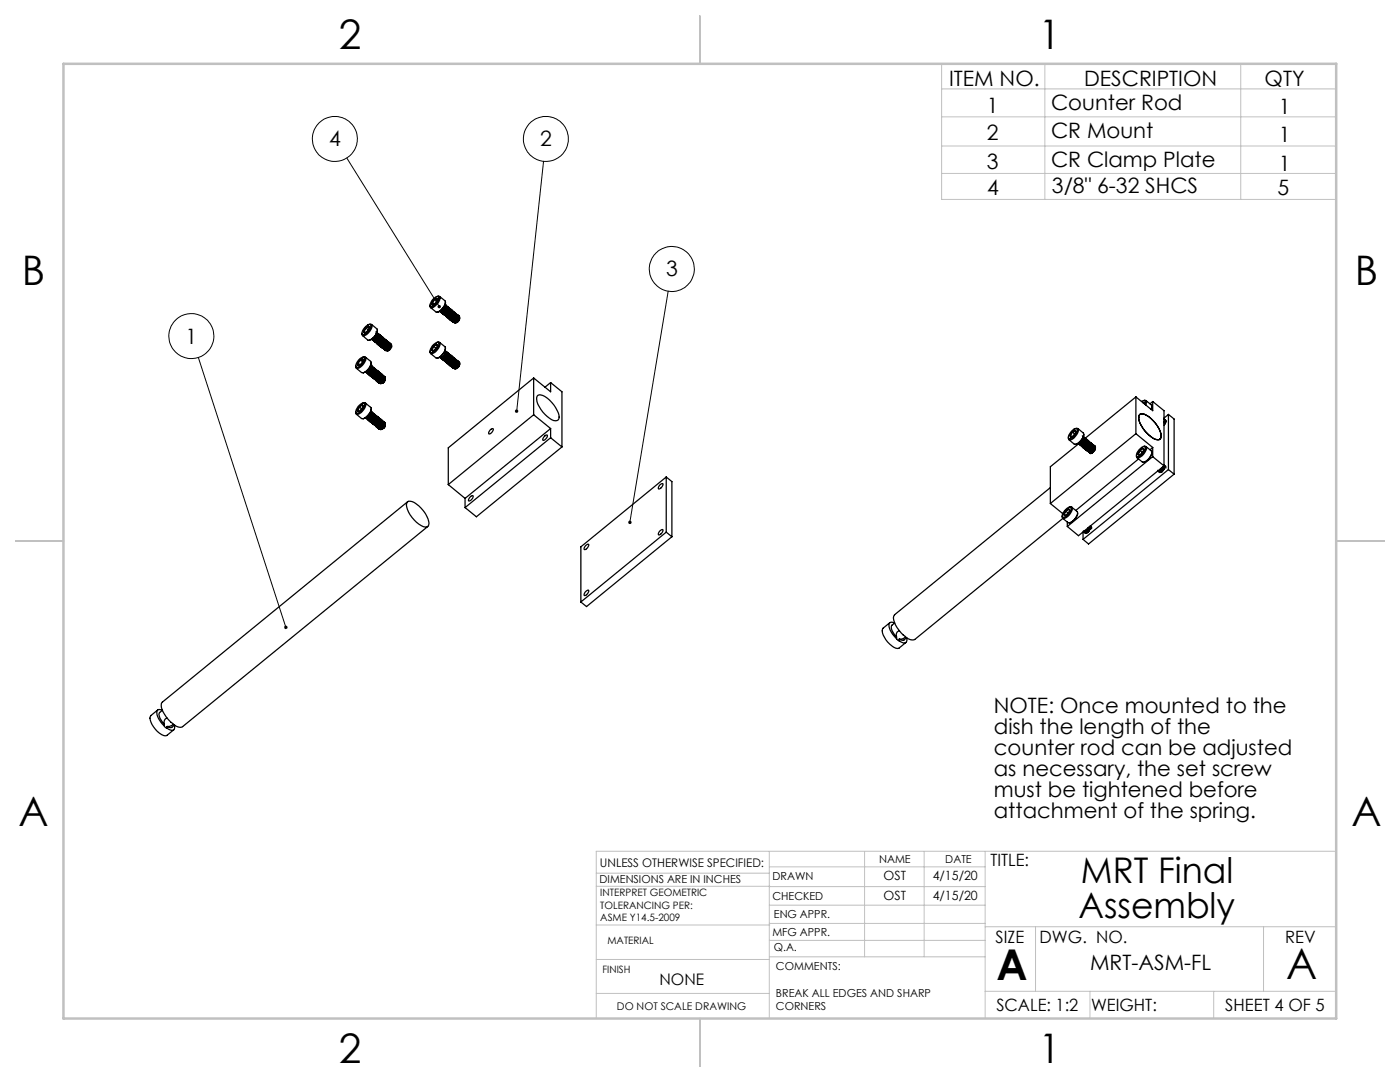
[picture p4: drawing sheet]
<svg xmlns="http://www.w3.org/2000/svg" width="279mm" height="216mm" viewBox="0 0 279 216" stroke-linecap="round" stroke-linejoin="round" font-family="sans-serif">
<g fill="none" stroke="#000" stroke-width=".2">
<path d="M69.2 31.5l18.5 29.7M108.5 32.2l-5.4 49.9M133.3 58.1l-7.6 46.1M39.6 71.3l17.4 53.9"/>
<circle cx="66.8" cy="27.7" r="4.5"/>
<circle cx="108.9" cy="27.7" r="4.5"/>
<circle cx="134.1" cy="53.7" r="4.5"/>
<circle cx="38.2" cy="67.1" r="4.5"/>
</g>
<g fill="none" stroke="#c0c0c0" stroke-width=".2">
<path d="M137.6 12.7h129.1v27.1h-78.8v-27.1M187.9 17.7h78.8M208.5 12.7v27.1M247.6 12.7v27.1M187.9 23.3h78.8M187.9 29.1h78.8M187.9 34.6h78.8M266.7 41.3v5.7M266.7 52.7v5.7M119 174.2h34.5M119 176.8h34.6M153.5 169.9v33.3"/>
<path d="M153.5 176.9h43.1M153.5 173h43.1M172.5 169.9v21M184.4 169.9v21M196.6 169.9v33.3M266.7 169.9h-147.7v33.3M119 198.2h34.5M119 191.5h34.5M119 184.6h34.6M153.5 180.6h43.1M153.5 184.3h43.1M153.5 187.6h43.1"/>
<path d="M153.6 190.9h43M196.6 197.8h70.1M196.6 184.9h70.1M206.7 184.9v12.9M217.5 197.8v5.4M242.2 197.8v5.4M252.2 184.9v12.9"/>
</g>
<path d="M139.7 3.2v9.5M3.1 107.9h9.6M266.7 107.9h9.5M139.7 203.2v9.6" fill="none" stroke="#c0c0c0" stroke-width=".25"/>
<path d="M12.7 12.7h254v190.5h-254z" fill="none" stroke="#c0c0c0" stroke-width=".5"/>
<path d="M56.8 125a.34 .34 0 0 0 0 .4 .34 .34 0 0 0 .3 .1l-.1-.3 .1 .3a.35 .35 0 0 0 .2-.5 .35 .35 0 0 0-.5 0zM102.8 81.9a.34 .34 0 0 0 .3 .5v-.3v.3a.34 .34 0 0 0 .3-.5 .34 .34 0 0 0-.6 0zM125.6 103.9l-.1 .1a.32 .32 0 0 0-.1 .3 .32 .32 0 0 0 .3 .3v-.4v.4a.34 .34 0 0 0 .3-.4 .34 .34 0 0 0-.4-.3zM87.4 61a.33 .33 0 0 0 0 .4 .33 .33 0 0 0 .4 .1l-.1-.3 .1 .3 .1-.2a.33 .33 0 0 0-.1-.4 .33 .33 0 0 0-.4 .1z" fill="#000"/>
<g fill="none" stroke="#000" stroke-width=".25">
<path d="M86.4 59.7a.92 .92 0 0 1 1.2-.4 1.93 1.93 0 0 1-1.7 1.8 1.18 1.18 0 0 1 .5-1.4zM86.7 59.7l-.4 .6M86.7 59.7l-.1 .3-.3 .3M86.7 59.7l.5 .3M87.2 59.5v.5M87.2 59.5l-.5 .2M87.2 59.5l.1 .3M87.2 59.2l.5-.1a1.62 1.62 0 0 1-1 2 .62 .62 0 0 1-.9 .2v-.4M87.7 59.2l1.1 .8a2.15 2.15 0 0 1-1.6 2.3l-1.3-.9M71.4 72.4v.5M71.4 72.9h.2M71.4 72.4l.4 .4"/>
<path d="M71.5 71.9l.3-.3a.73 .73 0 0 1 .9-.3 2.15 2.15 0 0 1-1.4 2l-.2-.1a1.17 1.17 0 0 1 .4-1.3zM71.9 71.8l-.5 .6M71.9 71.8l-.1 .3-.4 .3M71.9 71.8l.5 .3M72.4 71.6a1.09 1.09 0 0 1-1 1.3M72.4 71.6l-.5 .2M72.4 71.6l.1 .3M72.4 71.3h.6a2.27 2.27 0 0 1-1.8 2.2l-.2-.1v-.4M72.6 66.1v.2l.1 .1M72.6 66.1l.1 .3M72.6 66.1l.3 .3M72.7 66.4h.1"/>
<path d="M72.8 65.3l.6-.5 .4-.1a1.23 1.23 0 0 1-.5 1.6l-.6 .4h-.4a1.18 1.18 0 0 1 .5-1.4zM72.9 71.3l1.1 .8a2.06 2.06 0 0 1-1.8 2.3l-1.1-.9M73 65.4l-.4 .7M73 65.4l.5 .4M73.3 74.5v.1M73.5 65.1a.67 .67 0 0 1-.2 1l-.6 .3M73.5 65.1l-.5 .3M73.5 65.1l.2 .3M73.6 74.8h.1M73.7 64.7a.38 .38 0 0 1 .6 .3 2.49 2.49 0 0 1-1.8 2l-.2-.1-.1-.4M73.8 75h.1M74 72.8a1.2 1.2 0 0 1-1 1.5v-.1"/>
<path d="M74 72.8h.1M74 72.9a1.14 1.14 0 0 1-1 1.4M74 73.4l-.5 .8M74 73l.3 .1a1.25 1.25 0 0 1-1 1.4v-.2M74 73.3a.96 .96 0 0 1-.7 1M74.1 72.4a2.48 2.48 0 0 1-1.6 2M74.1 75.2h.1M74.2 64.7l1 .9a2.05 2.05 0 0 1-1.5 2.3l-.3-.1-1-.8M74.3 73.1a1.16 1.16 0 0 1-1 1.4M74.3 73.6l-.5 .8M74.3 73.3l.1-.1a1 1 0 0 1-.6 1.5l-.2 .1v-.3M74.3 73.6a.96 .96 0 0 1-.7 .9"/>
<path d="M74.4 75.5h.1M74.5 67.5l-.1 .1M74.5 73.3h.1M74.6 73.3a1.24 1.24 0 0 1-1 1.5M74.6 68.1h.1M74.6 73.9l-.6 .7M74.6 73.5l.3 .1a1.25 1.25 0 0 1-1.1 1.4v-.2M74.6 73.8a.96 .96 0 0 1-.7 .9M74.8 67.7l-.2 .1M74.8 73.5l.1 .1M74.9 73.6a1.21 1.21 0 0 1-1 1.4M74.9 74.1l-.6 .8"/>
<path d="M74.9 73.7h.1a.94 .94 0 0 1-.4 1.3l-.4 .2-.1-.2M74.9 74a.96 .96 0 0 1-.7 .9M75 75.9v.1M75 66.2l.1 .4M75.1 66.7l-.2 .5-.5 .4M75.1 66.3l.1 .1a1.25 1.25 0 0 1-.9 1.4v-.3M75.1 73.8h.1M75.1 74.3l-.2 .5-.3 .3M75.1 73.8a1.24 1.24 0 0 1-.9 1.4M75.1 68.5l.1 .1M75.2 73.9l.2 .1a1.32 1.32 0 0 1-1 1.4v-.2M75.2 74.3a.96 .96 0 0 1-.7 .9"/>
<path d="M75.3 66.4a1.25 1.25 0 0 1-1 1.5v-.1M75.3 65.9a2.42 2.42 0 0 1-1.6 2M75.4 68.2l-.2 .1M75.4 66.8l-.3 .6-.3 .3M75.4 66.9l-.4 .7-.3 .2M75.4 66.6h.1a1.24 1.24 0 0 1-.9 1.5v-.4M75.4 74a1.16 1.16 0 0 1-.9 1.5M75.4 74.5l-.2 .5-.3 .3M75.5 74.2h.2a1.27 1.27 0 0 1-1 1.5v-.2M75.5 74.5a.96 .96 0 0 1-.7 .9M75.5 76.4h.1M75.6 66.6a1.2 1.2 0 0 1-1 1.5"/>
<path d="M75.6 67.1l-.2 .5-.5 .5M75.6 67.1l-.1 .5-.5 .4M75.7 66.8h.1a1.24 1.24 0 0 1-.9 1.5v-.3M75.7 74.2h.1M75.7 74.8l-.2 .5-.3 .3M75.7 74.3a1.19 1.19 0 0 1-1 1.4M75.7 69h.1M75.7 74.4l.3 .1a1.26 1.26 0 0 1-1 1.4v-.2M75.7 74.7a.96 .96 0 0 1-.7 .9M75.8 66.9a1.24 1.24 0 0 1-.9 1.4M75.8 66.8l.1 .1M75.9 67.3l-.2 .5-.3 .4"/>
<path d="M75.9 67.3l-.3 .8-.4 .2M76 67l.1 .1a1.24 1.24 0 0 1-1 1.4v-.3M76 74.4a1.15 1.15 0 0 1-1 1.5M76 75l-.2 .5-.3 .3M76 74.6l.2 .1a1.2 1.2 0 0 1-1 1.4v-.2M76 74.9a.96 .96 0 0 1-.7 .9M76.1 68.9l.5-.4 .2-.5-.2 .5-.5 .5M76.1 67.1a1.29 1.29 0 0 1-.9 1.5v-.1M76.1 67.1h.1M76.2 67.5l-.2 .6-.5 .4M76.2 67.6l-.2 .5-.5 .4M76.2 67.2l.2 .1a1.24 1.24 0 0 1-1 1.5v-.4"/>
<path d="M76.2 74.7a1.14 1.14 0 0 1-1 1.4M76.2 74.7h.1M76.3 75.2l-.2 .5-.4 .3M76.3 74.9h.2a1.26 1.26 0 0 1-1 1.4v-.1M76.3 75.2a.96 .96 0 0 1-.7 .9M76.4 67.3a1.13 1.13 0 0 1-.9 1.5h-.1M76.4 75.5h.2l-.1 .1M76.5 69.1l-.2 .1M76.5 67.8l-.3 .7-.4 .2h.1M76.5 67.7l-.2 .6-.4 .3M76.5 75.6l-.5 .6M76.5 67.5h.2a1.24 1.24 0 0 1-1 1.5v-.3"/>
<path d="M76.5 74.9a1.15 1.15 0 0 1-.9 1.5M76.6 75.1l.3 .2-.2 .6M76.6 75.4a.96 .96 0 0 1-.7 .9M76.7 69.4l.5-.4 .1-.6-.2 .6-.5 .4M76.7 67.5a1.13 1.13 0 0 1-1 1.5M76.7 75.9l-.4 .5a.23 .23 0 0 1-.3 .2 .23 .23 0 0 1-.2-.2M76.7 76.1l-.3 .3M76.8 67.7h.1a1.24 1.24 0 0 1-.9 1.5v-.3M76.8 75.2l.1 .2M76.8 75.1v.1M76.8 75.7l-.4 .7M76.8 75.5l.1 .2-.2 .4"/>
<path d="M76.9 75.6l-.2 .5M76.9 75.4l-.1 .5-.4 .5M76.9 75.4l-.2 .5M76.9 75.6a1.03 1.03 0 0 1-.9 1M76.9 67.7a1.13 1.13 0 0 1-.9 1.6v-.1M77 68.2l-.2 .6-.3 .3M77 68.3l-.3 .7-.3 .2M77.1 67.9l.1 .1a1.24 1.24 0 0 1-.9 1.5v-.4M77.2 68h.1M77.3 68a1.29 1.29 0 0 1-1 1.5M77.4 68.2h.1a1.24 1.24 0 0 1-.9 1.5v-.3M77.5 68.2a1.14 1.14 0 0 1-.9 1.5"/>
<path d="M77.6 68.7l-.2 .5-.5 .4M77.6 68.7l-.3 .7-.4 .2M77.6 68.4h.2a1.24 1.24 0 0 1-1 1.5v-.3M77.8 68.4a1.13 1.13 0 0 1-.9 1.6l-.1-.1M77.9 68.9l-.2 .6-.5 .3M77.9 68.9l-.3 .5-.4 .5M77.9 68.6a.55 .55 0 0 1 .2 .5 .55 .55 0 0 1-.3 .5l-.5 .4-.2-.2M78.1 68.9v.4v-.2a1.04 1.04 0 0 1-.8 .9M86.1 69.7l.3 .3M86.2 60.8h.3M86.3 60.3l-.1 .5M86.3 60.3l.4 .3"/>
<path d="M86.3 69l.3-.3a.8 .8 0 0 1 .9-.3 1.91 1.91 0 0 1-1.6 1.9 .81 .81 0 0 1 .2-.9zM86.5 69.1l-.4 .6M86.5 69.1l-.1 .3-.3 .3M86.5 69.1l.5 .4M86.7 60.6l-.5 .2M87.1 68.7a.64 .64 0 0 1-.3 1l-.4 .3M87.1 68.7l-.6 .4M87.1 68.7l.1 .2M87.2 60l-.5 .6M87.2 68.3a.4 .4 0 0 1 .6 .2 2.5 2.5 0 0 1-1.7 2.1l-.2-.1-.1-.4M87.7 68.3l1.1 .9M87.8 71.4h.1"/>
<path d="M87.8 62.2h.1M88.1 62.4v.1M88.4 62.7h.1M88.7 72.1h.1M88.8 60.7a1.34 1.34 0 0 1-.9 1.5l-.1-.1M88.8 61.1a.85 .85 0 0 1-.6 1.1M88.8 69.2h.1M88.8 70.6l-.1 .4-.4 .3M88.8 60.7h.1M88.8 69.2a2.25 2.25 0 0 1-1.7 2.3l-1.2-.9M88.8 70a1.16 1.16 0 0 1-.9 1.4M88.8 60.8a1.29 1.29 0 0 1-.9 1.4"/>
<path d="M88.9 61.3l-.6 .8M88.9 70l-.1-.1a1.14 1.14 0 0 1-1 1.5v-.2M88.9 69.5a2.41 2.41 0 0 1-1.6 1.9M88.9 70.1l.2 .1a1.26 1.26 0 0 1-1 1.4v-.2M88.9 70.4a1.04 1.04 0 0 1-.7 .9M88.9 60.3a2.53 2.53 0 0 1-1.6 2M88.9 60.9l.2 .1a1.26 1.26 0 0 1-1 1.4v-.2M88.9 63.1h.1M89.1 61.3a.85 .85 0 0 1-.7 1.1M89.1 61a1.2 1.2 0 0 1-.9 1.4M89.1 70.8l-.2 .4-.4 .3M89.1 61.5l-.5 .8"/>
<path d="M89.1 70.2a1.15 1.15 0 0 1-1 1.4M89.2 70.3l.2 .1a1.2 1.2 0 0 1-1 1.4v-.2M89.2 70.6a.94 .94 0 0 1-.7 .9M89.2 61.2l.1-.1a1.03 1.03 0 0 1-.7 1.6l-.2-.1v-.2M89.2 63.4h.1M89.4 70.4a1.12 1.12 0 0 1-1 1.5M89.4 61.6a.85 .85 0 0 1-.7 1M89.4 61.2a1.23 1.23 0 0 1-1 1.5M89.4 71l-.2 .4-.4 .4M89.4 61.8l-.5 .7M89.5 70.6h.2a1.26 1.26 0 0 1-1 1.5v-.2M89.5 70.9a1.04 1.04 0 0 1-.7 .9"/>
<path d="M89.5 61.4l.2 .1a1.26 1.26 0 0 1-1 1.4v-.2M89.5 72.8h.1M89.6 70.6a1.14 1.14 0 0 1-.9 1.5M89.6 61.8a.92 .92 0 0 1-.6 1M89.6 61.4a1.18 1.18 0 0 1-.9 1.5M89.7 62l-.6 .8M89.7 71.1a.97 .97 0 0 1-.6 .9l.4-.4 .2-.4M89.7 70.8h.3a1.27 1.27 0 0 1-1 1.5l-.1-.2M89.7 61.6h.1a1.03 1.03 0 0 1-.6 1.5h-.2l-.1-.2M89.8 63.8v.1M89.9 70.8l.1 .1a1.26 1.26 0 0 1-1 1.4M89.9 62a.86 .86 0 0 1-.6 1"/>
<path d="M89.9 61.7h.1M90 71.5l-.3 .5-.3 .2M90 62.2l-.6 .8M90 61.7a1.29 1.29 0 0 1-1 1.4M90 73h.1M90 71l.2 .1a1.32 1.32 0 0 1-1 1.4v-.2M90 71.3l-.2 .6-.5 .3M90 61.8l.2 .1a1.26 1.26 0 0 1-1 1.4v-.2M90.2 71v.1a1.2 1.2 0 0 1-.9 1.4M90.2 62.2a.92 .92 0 0 1-.6 1.1M90.2 61.9a1.18 1.18 0 0 1-.9 1.5M90.2 61.9h.1"/>
<path d="M90.2 71.7l-.2 .5-.4 .3M90.2 62.4l-.5 .8M90.3 71.3h.2a1.26 1.26 0 0 1-1 1.4v-.2M90.3 71.5a1.06 1.06 0 0 1-.7 1M90.3 62.1h.1a1.03 1.03 0 0 1-.7 1.5l-.2-.1v-.1M90.3 73.2v.1M90.3 64.3h.1M90.5 71.3a1.16 1.16 0 0 1-.9 1.5M90.5 62.5a.86 .86 0 0 1-.6 1M90.5 62.2a1.1 1.1 0 0 1-1 1.4M90.5 62.1h.1M90.5 62.7l-.5 .8"/>
<path d="M90.6 71.8l-.1 .4-.6 .5 .4-.3 .2-.5M90.6 71.5h.2a1.32 1.32 0 0 1-1 1.5v-.2M90.6 62.3l.2 .1a1.24 1.24 0 0 1-1.1 1.4v-.2M90.8 71.5a1.2 1.2 0 0 1-1 1.5M90.8 62.7a.92 .92 0 0 1-.7 1M90.8 62.4a1.17 1.17 0 0 1-1 1.4M90.8 62.3v.1M90.8 72.1l-.2 .5-.4 .3M90.8 62.9l-.2 .5-.4 .3M90.8 72a.97 .97 0 0 1-.6 .9M90.9 71.7l.2 .1a1.26 1.26 0 0 1-1 1.4v-.2M90.9 62.5a.92 .92 0 0 1-.4 1.4l-.4 .2-.1-.3"/>
<path d="M91.1 72.3l.4-.2 .2 .1v.4M91.1 71.8a1.26 1.26 0 0 1-1 1.4M91.1 62.9a.86 .86 0 0 1-.7 1.1M91.1 62.6a1.1 1.1 0 0 1-1 1.4M91.1 62.6h.1M91.1 72.4l-.3 .5-.3 .2M91.1 63.1l-.6 .8M91.1 72.2a1.04 1.04 0 0 1-.7 1M91.2 71.9l.2 .1a1.32 1.32 0 0 1-1.1 1.4v-.2M91.2 62.8h.2a1.31 1.31 0 0 1-1.1 1.4v-.1M91.3 63.5l-.5 .6M91.3 72h.1a1.2 1.2 0 0 1-1 1.4"/>
<path d="M91.3 63.1a.92 .92 0 0 1-.6 1.1M91.3 62.8a1.17 1.17 0 0 1-.9 1.5M91.3 62.8h.1M91.4 72.6l-.3 .5-.3 .3M91.4 63.4l-.1 .1M91.4 72.5a.94 .94 0 0 1-.7 .9M91.4 63l.3 .3-.2 .5M91.5 63.8l-.5 .6-.3 .1-.1-.2M91.5 64l-.3 .3M91.6 72.9l-.2 .4M91.7 63.6l-.5 .7M91.7 73l-.3 .3"/>
<path d="M91.7 63.1v.2M91.7 72.6l-.5 .8a.28 .28 0 0 1-.3 .2 .28 .28 0 0 1-.3-.1M91.7 72.7v.3M91.7 72.2v.4M91.7 63.5l-.2 .5M91.7 72.4l-.3 .9M91.7 72.7a1.03 1.03 0 0 1-.9 .9M91.7 63.3l-.1 .5-.4 .5M91.7 63.3l-.2 .5M91.7 63.5a1.04 1.04 0 0 1-.9 1M106.5 75.4l3.4 2.8v-1.9M106.5 75.4v7.4"/>
<path d="M106.5 75.4l-17 14v7.3M107.4 78.9a2.35 2.35 0 0 1 2.3 .9 5.2 5.2 0 0 1 1.8 3.7 1.15 1.15 0 0 1-1.8 0 5.8 5.8 0 0 1-2.6-4.1zM109.9 76.3l2.2 1.9v11M109.9 76.3l-1.1 1M226.7 79.2l3.3 2.8v-1.9M226.7 79.2v7.3M226.7 79.2l-10.1 8.3M228.2 79.9h.5l.1 .1-.1 .8M228.7 79.9l1.2 1-.2 .8M71.3 81.8v.2l.2 .1M71.3 81.8l.2 .3M71.3 81.8l.3 .3"/>
<path d="M71.5 81.1l.3-.3a.8 .8 0 0 1 .9-.3 1.91 1.91 0 0 1-1.6 1.9 .81 .81 0 0 1 .2-.9zM71.7 81.2l-.4 .6M71.7 81.2l-.1 .3-.3 .3M71.7 81.2l.5 .4M72.2 80.8h.1a.64 .64 0 0 1-.3 1l-.5 .3M72.2 80.8l-.5 .4M72.2 80.8l.2 .2M72.4 80.4h.6M72.9 80.4l1.1 .9a1.34 1.34 0 0 1-.6 1.5 1.29 1.29 0 0 1-1.3 .7l-1-.8M73 80.4a2.19 2.19 0 0 1-1.8 2.3l-.1-.1-.1-.4M73 83.5h.1M74 82.7l-.2 .4-.4 .3"/>
<path d="M74 82.1a1.16 1.16 0 0 1-.9 1.4M74 82.1v-.1a1.14 1.14 0 0 1-1 1.5v-.2M74 84.2h.1M74.1 81.6a2.41 2.41 0 0 1-1.6 1.9M74.1 82.2l.2 .1a1.26 1.26 0 0 1-1 1.4v-.2M74.1 82.5a1.04 1.04 0 0 1-.7 .9M74.3 82.9l-.2 .4-.4 .3M74.3 82.2a1.15 1.15 0 0 1-1 1.5M74.4 82.4l.2 .1a1.2 1.2 0 0 1-1 1.4v-.2M74.4 82.7a.94 .94 0 0 1-.7 .9M74.5 82.5a1.12 1.12 0 0 1-.9 1.5M74.6 83.1l-.3 .5-.3 .3"/>
<path d="M74.6 84.7h.1M74.6 82.7h.3a1.26 1.26 0 0 1-1 1.5l-.1-.2M74.6 83a1.04 1.04 0 0 1-.7 .9M74.7 84.9h.1M74.8 82.7a1.1 1.1 0 0 1-.9 1.5M74.9 83.2a.97 .97 0 0 1-.6 .9l.4-.4 .2-.4M74.9 82.9h.2a1.26 1.26 0 0 1-1 1.5v-.2M75.1 82.9v.1a1.26 1.26 0 0 1-.9 1.4M75.1 83.6l-.2 .5-.4 .2M75.2 85.1h.1M75.2 83.1l.2 .1a1.32 1.32 0 0 1-1 1.4v-.2M75.2 83.4l-.2 .6-.5 .3"/>
<path d="M75.4 83.1v.1a1.2 1.2 0 0 1-1 1.4M75.4 83.8l-.2 .5-.4 .3M75.5 83.4h.2a1.26 1.26 0 0 1-1 1.4v-.2M75.5 83.6a1.06 1.06 0 0 1-.7 1M75.6 85.5v.1M75.7 83.4h.1M75.7 84l-.2 .5-.4 .3M75.7 83.4a1.16 1.16 0 0 1-.9 1.5M75.8 83.6h.2a1.32 1.32 0 0 1-1 1.5v-.2M75.8 83.9l-.3 .6-.4 .3M76 83.6a1.2 1.2 0 0 1-1 1.5M76 84.2l-.3 .5-.3 .3"/>
<path d="M76 84.1a.94 .94 0 0 1-.7 .9M76.1 83.8l.2 .1a1.26 1.26 0 0 1-1.1 1.4v-.2M76.2 84.4l.5-.2 .1 .1 .1 .4M76.2 83.9h.1a1.26 1.26 0 0 1-1 1.4M76.3 84.5l-.3 .5-.3 .2M76.3 84.3a1.04 1.04 0 0 1-.7 1M76.3 84l.3 .1a1.32 1.32 0 0 1-1.1 1.4v-.2M76.5 84.1h.1a1.26 1.26 0 0 1-1 1.5M76.6 84.7l-.3 .5-.3 .3M76.6 84.6a.94 .94 0 0 1-.7 .9M76.8 85l-.2 .4M76.8 85.1l-.2 .3"/>
<path d="M76.9 84.7l-.6 .8a.27 .27 0 0 1-.2 .2 .27 .27 0 0 1-.3-.2M76.9 84.8l-.1 .3M76.9 84.3v.4M76.9 84.5l-.3 .9M76.9 84.8a1.03 1.03 0 0 1-.9 .9M89.5 96.7l3.3 2.7M92.8 99.4v1.9M93.8 99.2l.5-.3a.78 .78 0 0 1-.8 1zM97.8 85.8l.4-.3h.2a.97 .97 0 0 1-.9 1.1v-.3zM106.5 82.8l3.4 2.7M106.5 82.8l-17 13.9M108.6 87.1l.5-.3a.78 .78 0 0 1-.8 1z"/>
<path d="M109.9 87.3l2.2 1.9M109.9 85.5v1.8M109.9 87.3l-17.1 14M109.9 85.5l-17.1 13.9M112.1 89.2l-17 13.9-2.3-1.8M131.7 96.8l.3-.3h.3a.97 .97 0 0 1-.9 1v-.3zM133 95.2v11M133 95.2l1.1 .9v11M133 95.2l-17.1 13.9v11M209.6 97.3l-31.1 25.4a1.22 1.22 0 0 0 0 1.5 5.6 5.6 0 0 0 3.6 3.5l.5-.1 29.5-24.2M213.6 86.9v.2l.1 .1M213.6 86.9l.1 .3"/>
<path d="M213.6 86.9l.3 .2M213.8 86.1a.96 .96 0 0 1 1.1-.5 1.92 1.92 0 0 1-1.6 1.9 .83 .83 0 0 1 .2-1zM213.8 87.2h-.1M214 86.2l-.4 .7M214 86.2l.5 .4M214.5 85.9h.1a1.14 1.14 0 0 1-.9 1.3M214.5 85.9l-.5 .3M214.5 85.9l.2 .2M214.5 85.9l-.2 .2-.3 .1M214.6 85.5a.38 .38 0 0 1 .6 .3 2.49 2.49 0 0 1-1.8 2l-.2-.5M215.1 85.5l1.1 .9a2.05 2.05 0 0 1-1.5 2.3l-.3-.1-1.1-.9M215.3 88.5l-5.7 4.6v7.4"/>
<path d="M215.6 88.9h.1M216 87l.1 .4M216 87.5l-.1 .4-.5 .5 .1-.1M216.1 87.1h.2a1.24 1.24 0 0 1-1 1.5v-.3M216.1 89.3v.1M216.3 87.2a1.19 1.19 0 0 1-1 1.5v-.1M216.3 86.7a2.42 2.42 0 0 1-1.6 2M216.3 87.7l-.2 .5-.4 .4 .1-.1M216.4 87.6l-.6 .9M216.4 87.3l.1 .1a1.24 1.24 0 0 1-.9 1.5v-.4M216.4 89.5v.1M216.5 87.4a1.21 1.21 0 0 1-.9 1.5"/>
<path d="M216.6 87.9l-.2 .5-.5 .4M216.6 87.8l-.2 .6-.5 .4M216.6 87.6h.2a1.24 1.24 0 0 1-.9 1.5v-.3M216.7 89.8h.1M216.8 87.6h.1M216.9 87.6a1.24 1.24 0 0 1-1 1.5h-.1M216.9 88.1l-.2 .6-.5 .3M216.9 88.1l-.2 .5-.5 .4M216.9 87.8h.2a1.19 1.19 0 0 1-1 1.5v-.3M217.1 87.8a1.21 1.21 0 0 1-.9 1.6v-.1M217.2 88.3l-.2 .6-.5 .4M217.2 88.3l-.2 .5-.5 .5"/>
<path d="M217.2 88l.1 .1a1.16 1.16 0 0 1-.9 1.4v-.3M217.4 88.1a1.19 1.19 0 0 1-.9 1.5M217.5 88.6l-.4 .7-.3 .2M217.5 88.5l-.3 .6-.5 .4M217.5 88.3h.1a1.19 1.19 0 0 1-.9 1.5v-.4M217.7 88.3a1.24 1.24 0 0 1-1 1.5M217.7 90.1l-.1 .1M217.7 88.8l-.2 .5-.5 .4M217.7 88.8l-.1 .5-.5 .4M217.8 88.5h.1a1.25 1.25 0 0 1-.9 1.5v-.3M217.9 88.5a1.24 1.24 0 0 1-.9 1.5M218 90.4h-.1"/>
<path d="M218 89l-.3 .7-.4 .3 .2-.1M218 89l-.2 .5-.3 .4M218.1 88.7l.1 .1a1.25 1.25 0 0 1-.9 1.4l-.1-.3M218.2 89.4l-.4 .7M218.2 88.8a1.23 1.23 0 0 1-1 1.4M218.3 89.2v.2M218.3 89.3l-.2 .5-.5 .4M218.3 88.9l.2 .1a1.25 1.25 0 0 1-.9 1.5l-.1-.4M218.5 89h.1M218.5 89a1.3 1.3 0 0 1-.9 1.5h-.1M218.6 89.4l-.2 .6-.3 .3M218.6 89.4l-.1 .4 .1-.3"/>
<path d="M226.7 86.5l3.3 2.8M226.7 86.5l-17.1 14M227.1 90.5l.2 .3M227.1 90.5l.3 .2M227.2 91.6l-12.5 10.2M227.4 82.7a2.02 2.02 0 0 1 2.3 .8 5 5 0 0 1 2 3.8 1.25 1.25 0 0 1-2-.1 6 6 0 0 1-2.4-3.9zM227.5 89.9l-.4 .6M227.5 89.9l-.1 .3-.3 .3M227.5 82.7l-.1 .1M227.5 89.9l.5 .4M227.5 82.7a2.3 2.3 0 0 1 2.3 .9 4.7 4.7 0 0 1 1.9 3.7 .7 .7 0 0 1-1 .4 5.9 5.9 0 0 1-3.4-4.6zM227.6 89.5a.8 .8 0 0 1 .9-.4 2.01 2.01 0 0 1-1.6 2 1.29 1.29 0 0 1 .7-1.6z"/>
<path d="M227.8 80.1l.4-.2 .4 .1-.1 .7M228 89.5h.1a.74 .74 0 0 1-.4 1.1l-.4 .2M228 89.5l-.5 .4M228 89.5l.2 .1M228 89.5l-.1 .2-.4 .2M228 80.3h.2M228.2 89.1a.38 .38 0 0 1 .6 .2 2.37 2.37 0 0 1-1.8 2.1l-.1-.1-.1-.5M228.2 80.3v.2zM228.2 80.3l-.1 .1M228.7 89.1l1.1 .9a.85 .85 0 0 1-.3 1.2l-.5 .6a.85 .85 0 0 1-1 .4l-1.1-.9M229.9 90.2a2.27 2.27 0 0 1-1.7 2M229.9 81.1l-.2 .6"/>
<path d="M230 91.1l2.3 1.9M230 89.3v1.8M230 80.1l2.3 1.9v11M230 91.1l-17 14M230 89.3l-.5 .4M230 80.1l-.5 .5M231.5 93.9l.4-.3 .2-.4-.5 .6-.5 .2M231.5 87.6l-.1 .1M231.9 94.2h-.3M232 93.2l-.6 .7-.2 .1-.2-.2M232.1 93.1a1.06 1.06 0 0 1-.7 .8M232.3 93h.3l.1 .4"/>
<path d="M232.3 92.8a1.16 1.16 0 0 1-.9 1.4l-.2-.1M232.3 83.6l.1 .2-.1 .5M232.3 93l-17.1 13.9-2.2-1.8M232.3 93.4l-.1 .4-.4 .4M232.3 92.7a1.15 1.15 0 0 1-.9 1.5M232.4 84.1l-.1 .2M232.4 84l-.1 .4M232.4 93.2a.94 .94 0 0 1-.7 1M232.4 83.8l.1-.1a.56 .56 0 0 1 0 .9M232.5 84.6l-.2 .2M232.6 83.8l.1 .4-.2 .4M233.2 93.7l1.1 .9"/>
<path d="M233.2 82.7l1.1 .9v11M233.2 82.7v11M233.2 82.7l-.9 .7M233.2 93.7l-17.1 13.9M234.3 94.6l-17.1 13.9-1.1-.9M81.3 100.2a1.47 1.47 0 0 1 1.8 .4 5.3 5.3 0 0 1 2.4 4.2 .71 .71 0 0 1-1 .3 6.1 6.1 0 0 1-3.4-4.3zM81.4 100.1l-49 40a1.67 1.67 0 0 0 .2 2 6.3 6.3 0 0 0 3 3h.3l.5-.1 49-39.9M116.8 108.9l.4-.3h.3a.97 .97 0 0 1-.9 1v-.3zM116.8 118.1l.6-.4a.81 .81 0 0 1-.8 1.1v-.3zM131.7 106l.3-.3h.3a.97 .97 0 0 1-.9 1v-.3zM133 106.2l1.1 .9M133 106.2l-17.1 13.9"/>
<path d="M134.1 107.1l-17 13.9-1.2-.9M209.6 100.5l2.5 2M212.3 102.6l.2 .3M212.3 102.6l.3 .2M212.5 101.9l.3-.3a.8 .8 0 0 1 .9-.4 2.01 2.01 0 0 1-1.6 2 .73 .73 0 0 1 .1-1zM212.7 102l-.4 .6M212.7 102l-.1 .3-.3 .3M212.7 102l.4 .4M213 104.1v1M213.2 101.6h.1a.74 .74 0 0 1-.4 1.1l-.4 .2M213.2 101.6l-.5 .4M213.2 101.6l.2 .1"/>
<path d="M213.4 101.2a.38 .38 0 0 1 .6 .2 2.37 2.37 0 0 1-1.8 2.1l-.1-.1-.1-.5M213.9 101.2l1 .9a.85 .85 0 0 1-.2 1.2l-.6 .6a.85 .85 0 0 1-1 .4l-1-.9M215.1 102.3a2.27 2.27 0 0 1-1.7 2M216.1 106.2v1.4M216.5 106.1v.2a1.3 1.3 0 0 0 1.1-1.3 1.17 1.17 0 0 1-1.1 1.3M216.7 106l.4-.3 .1-.4-.4 .6-.5 .2M217.1 106.3h-.3M217.2 105.3l-.7 .7-.2 .1-.1-.2M217.3 105.2a1.06 1.06 0 0 1-.7 .8M217.5 105.1h.3v.4M217.5 105.5l-.2 .4-.4 .4M217.6 105.3a.94 .94 0 0 1-.7 1"/>
<path d="M177.6 124.2l-1.4 1.1a2.08 2.08 0 0 0 .6 2.3l1.2 1.3a1.4 1.4 0 0 0 1.5 .4l1.3-1.1M178.9 127.5l.6 .4M178.9 127.1l-.6-.8a1.15 1.15 0 0 1 .2-2l-.7-.2a.69 .69 0 0 0-.4 1l.4 1 1.1 1.4M178.9 127.1v.4M179.5 127.5v.4M179.5 125.9a.82 .82 0 0 0-.6 1.2M180.7 127.1l-.5 .3-.7 .1M180.9 127.3a.69 .69 0 0 1-.3 1l-1.1-.4M180.9 127.2l-.6 .5-.8-.2M31.5 141.7l-1.4 1.1a2.08 2.08 0 0 0 .6 2.3l1.1 1.2a1.47 1.47 0 0 0 1.5 .4l1.4-1.1M32.4 141.7l-.7-.1a.69 .69 0 0 0-.4 1l.4 .9 1.1 1.4M32.4 141.7l-.5 .5a1.87 1.87 0 0 0 .6 1.9l.3 .4"/>
<path d="M32.8 144.9l.5 .4M32.8 144.5v.4M33.3 145l.7 .2 .8-.5a.69 .69 0 0 1-.4 1l-1.1-.4M33.3 145v.3M33.4 143.3a.81 .81 0 0 0-.6 1.2M34.6 144.5l-.8 .5h-.5"/>
</g>
<g font-size="8.5">
<text x="198.9" y="195.5">A</text>
<text x="256.7" y="195.4">A</text>
</g>
<g font-size="8.1">
<text x="67.6" y="9.7">2</text>
<text x="207.3" y="9.7">1</text>
<text x="4.4" y="57">B</text>
<text x="270.4" y="57">B</text>
<text x="3.7" y="164.9">A</text>
<text x="269.7" y="164.9">A</text>
<text x="67.6" y="212.2">2</text>
<text x="207.3" y="212.2">1</text>
</g>
<g font-size="7.1">
<text x="215.7" y="176.1">MRT Final</text>
<text x="215.2" y="183.2">Assembly</text>
</g>
<g font-size="4.2">
<text x="189.4" y="17.3">ITEM NO.</text>
<text x="216.3" y="17.3">DESCRIPTION</text>
<text x="252.4" y="17.3">QTY</text>
<text x="197" y="22.5">1</text>
<text x="209.8" y="22">Counter Rod</text>
<text x="255.2" y="22.8">1</text>
<text x="65.7" y="29.2">4</text>
<text x="107.8" y="29.2">2</text>
<text x="197" y="28">2</text>
<text x="209.8" y="27.6">CR Mount</text>
<text x="255.2" y="28.3">1</text>
<text x="197" y="33.7">3</text>
<text x="209.8" y="33.2">CR Clamp Plate</text>
<text x="255.2" y="34.1">1</text>
<text x="197" y="39">4</text>
<text x="209.9" y="38.5">3/8&quot; 6-32 SHCS</text>
<text x="255" y="39">5</text>
<text x="132.9" y="55.2">3</text>
<text x="37" y="68.5">1</text>
<text x="198.3" y="142.3">NOTE: Once mounted to the</text>
<text x="198.3" y="146.4">dish the length of the</text>
<text x="198.3" y="150.6">counter rod can be adjusted</text>
<text x="198.3" y="154.8">as necessary, the set screw</text>
<text x="198.3" y="159">must be tightened before</text>
<text x="198.3" y="163.1">attachment of the spring.</text>
<text x="217.5" y="193.6">MRT-ASM-FL</text>
</g>
<g font-size="3.4">
<text x="197.7" y="172.9">TITLE:</text>
<text x="198.7" y="188.1">SIZE</text>
<text x="207.5" y="188.1">DWG. NO.</text>
<text x="256.5" y="188.2">REV</text>
<text x="198.8" y="201.7">SCALE: 1:2</text>
<text x="217.7" y="201.8">WEIGHT:</text>
<text x="244.5" y="201.7">SHEET 4 OF 5</text>
</g>
<text font-size="3.2" x="131.6" y="196.6">NONE</text>
<g font-size="2.5">
<text x="176.3" y="179.5">OST</text>
<text x="176.3" y="175.6">OST</text>
<text x="186.1" y="175.6">4/15/20</text>
<text x="186.1" y="179.5">4/15/20</text>
</g>
<text font-size="2.4" x="119.7" y="172.9">UNLESS OTHERWISE SPECIFIED:</text>
<g font-size="2.2">
<text x="175.4" y="172.2">NAME</text>
<text x="188.7" y="172.2">DATE</text>
<text x="119.7" y="176.2">DIMENSIONS ARE IN INCHES</text>
<text x="154.2" y="179.5">CHECKED</text>
<text x="154.2" y="175.6">DRAWN</text>
<text x="154.5" y="183.2">ENG APPR.</text>
<text x="154.2" y="186.7">MFG APPR.</text>
<text x="154.4" y="189.8">Q.A.</text>
<text x="154.9" y="193.6">COMMENTS:</text>
<text x="154.9" y="198.9">BREAK ALL EDGES AND SHARP</text>
<text x="154.9" y="201.6">CORNERS</text>
</g>
<text font-size="2.1" x="123.1" y="201.6">DO NOT SCALE DRAWING</text>
<g font-size="2">
<text x="119.8" y="178.8">INTERPRET GEOMETRIC</text>
<text x="119.8" y="181.3">TOLERANCING PER:</text>
<text x="119.8" y="183.8">ASME Y14.5-2009</text>
<text x="121.2" y="188.4">MATERIAL</text>
<text x="120.2" y="194.1">FINISH</text>
</g>
</svg>
